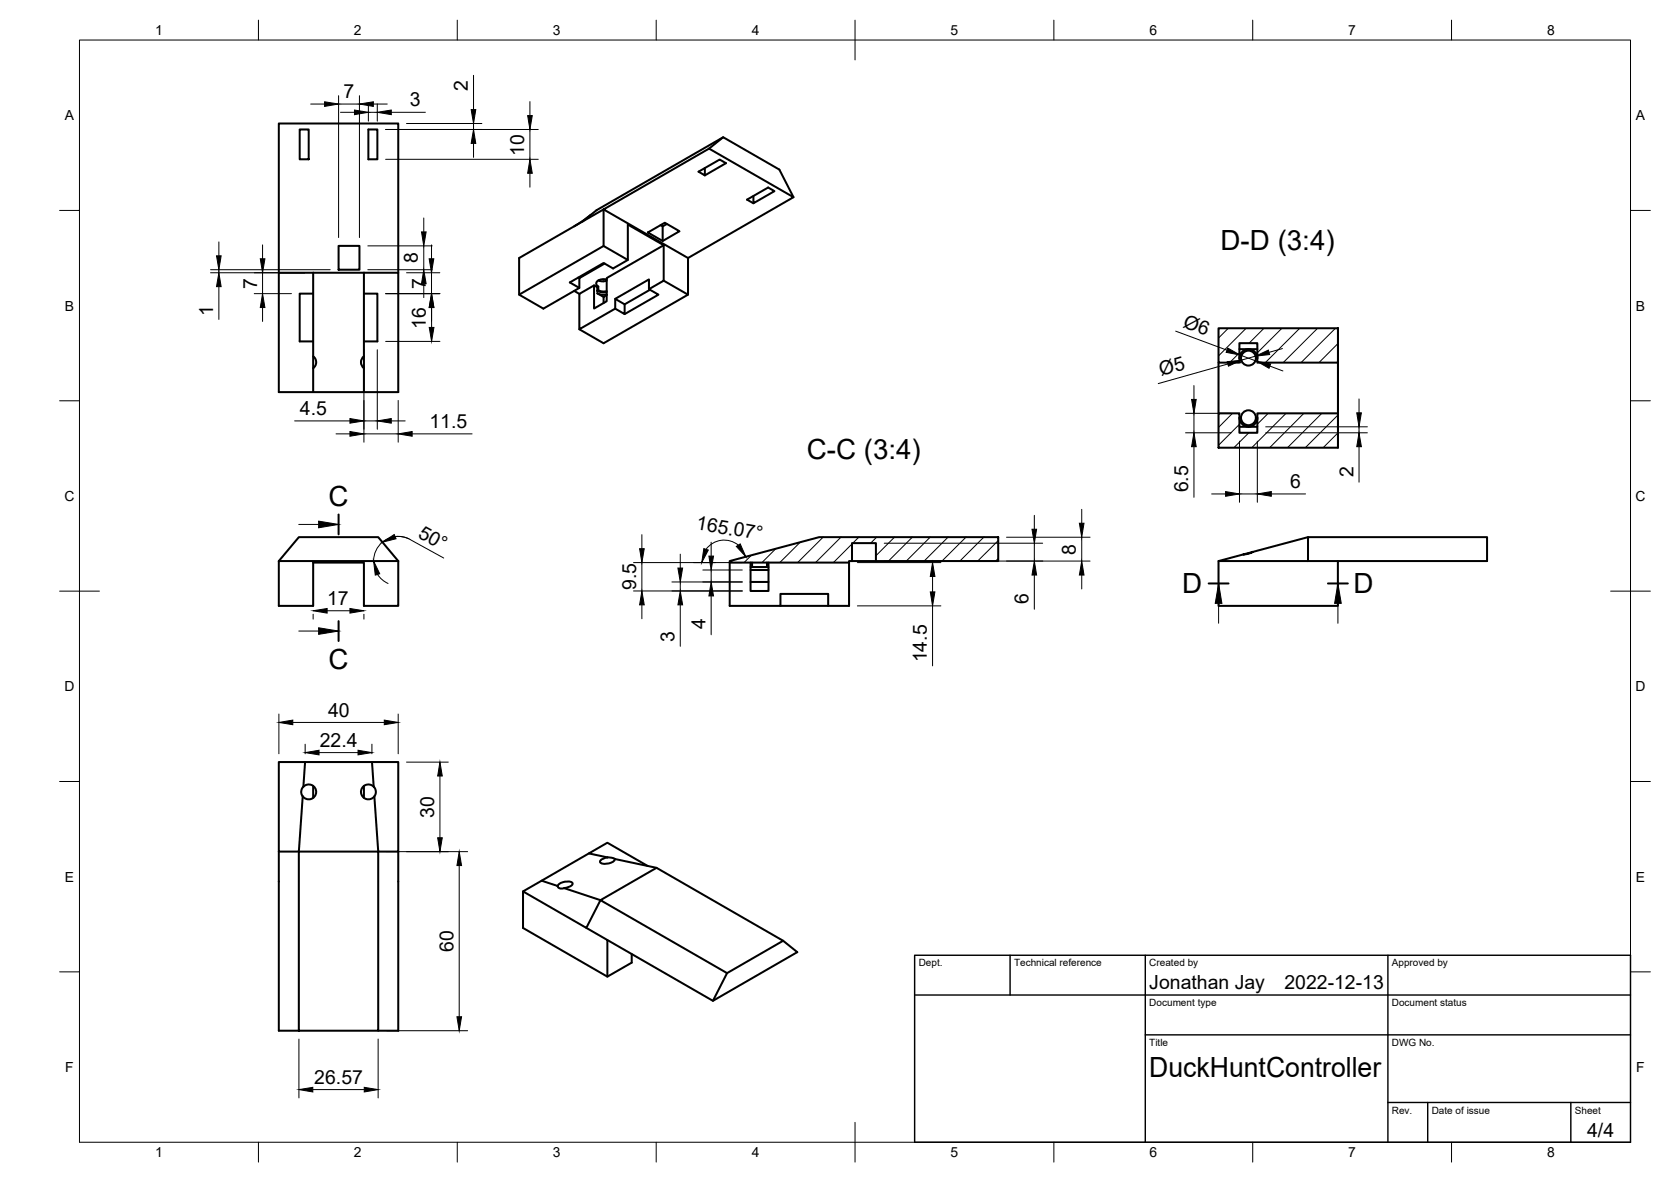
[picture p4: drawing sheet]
<svg xmlns="http://www.w3.org/2000/svg" width="420mm" height="297mm" viewBox="0 0 420 297" stroke-linecap="round" stroke-linejoin="round" font-family="sans-serif">
<!-- layer: Visible -->
<g fill="none" stroke="#000" stroke-width=".51">
<path d="M75.4 32.5h2.2v7.5h-2.2zM92.6 32.5h2.3v7.5h-2.3zM181.8 34.5l-3.5 2.8M146.5 55.7l5.3-3.1v9.2M148.4 54.1l-4 2.8M151.8 52.6l26.5-15.3 21.2 12.3-26.5 15.2zM162.9 58.4l4.3-2.4 3.7 2.1-4.3 2.5zM166.6 56.9v3.7M167.7 56.3l-1.1 .6-.5-.3M177.2 42.2v1.9l-1.6-1 5.4-3 1.5 .9-5.3 3.1M189.4 49.3v1.8l5.3-3.1-1.6-.9-5.3 3.1 1.6 .9M199.5 49.6l-3.5-7-14.2-8.1-31.8 18.3-3.5 2.9-16 9.1v9.2l6.1 3.6 9.1-5.2v-2.5l6.3-3.7"/>
<path d="M70.1 68.5v-37.5h30v37.5M78.7 68.5v30M78.7 73.8h-3.3v12h3.3M78.7 68.5h-8.6v30h30v-30h-8.6M78.7 68.5h12.8M85.1 61.8h5.3v6h-5.3zM91.5 68.5v30M91.5 73.8h3.4v12h-3.4M144.4 73.1l1.3 .8M145.4 69.8l.3 .1M145.7 73.9l3.7-2.2v5.8l3.1-1.8v-5.8l14.4-8.3v8.9l-3.7 2.2v-2.5l-8.5 4.9v2.5l-9 5.1zM149.4 71.7l.8 .5"/>
<path d="M150.2 72.2l.2-.2v.9l-.2 .2zM150.2 73.1l1.4 .4 1-.1M150.5 72.9l.7 .3h1.4M150.5 70.5l1.3 .2M152.5 70.5l-.7 .2M152.5 74.2l-.7 .4v1.6M152.6 70.3l-1.1-.1a1.31 1.31 0 0 0-1.6 1.3l.6 .5M152.6 74l-1 .1-1.4-.4 1.6 .9M157.1 76.5v2.4l-2.4-1.3M157.9 65.3l-6.1-3.5-21.3 12.2M163.2 72.7l2.4 1.3-8.5 4.9M163.4 72.8l-6.3 3.7-2.4-1.4"/>
<path d="M166.9 61.6l-9-5.2v8.9l-3.7 2.2-2.4-1.4-8.5 4.9 2.4 1.4M166.9 70.5l6.1 3.5-21.2 12.3-6.1-3.6M173 64.8v9.2M78.8 89.5a1.87 1.87 0 0 1 0 3M91.5 89.5a1.87 1.87 0 0 0 0 3M306.4 91.1v12.8M311.6 87.7h4.5M312 90a1.87 1.87 0 0 0 1.9 1.9 1.87 1.87 0 0 0 1.9-1.9M312 90a1.87 1.87 0 0 1 1.9-1.9 1.87 1.87 0 0 1 1.9 1.9M315.8 90h.3M316.2 90a2.25 2.25 0 0 0-2.3-2.3 2.25 2.25 0 0 0-2.2 2.3h.3M336.4 82.5v8.6h-20.3v-4.9h-4.5v4.9h-5.2v-8.6h30v30"/>
<path d="M336.4 91.1v12.8M306.4 103.9h5.2v4.9h4.5v-4.9h20.3v8.6h-30zM311.6 107.3h4.5M312 105a1.87 1.87 0 0 0 1.9 1.9 1.87 1.87 0 0 0 1.9-1.9M312 105a1.87 1.87 0 0 1 1.9-1.9 1.87 1.87 0 0 1 1.9 1.9M315.8 105h.3M316.2 105a2.25 2.25 0 0 1-2.3 2.2 2.25 2.25 0 0 1-2.2-2.2h.3M312.6 139.3l2.4-.6-1.1 .5zM315 138.7l13.9-3.7v6h-22.5l6.2-1.7M328.9 135h45v6h-37.5M70.1 141v11.3h8.6v-10.9h12.8v10.9h8.6v-11.3M70.1 141l5-6h20l5 6"/>
<path d="M70.1 141h30M183.5 141l22.5-6h45v6h-30.8v-4.5h-6v4.5h-.7v.4h-30zM183.5 141.4v10.9h12.7v-3h12v3h5.3v-10.9M188.7 141.4v7.1h4.5v-7.1M188.7 143.2h4.5M188.7 146.2h4.5M189.1 141.4v1.1h-.4M189.1 142.5h3.7M192.8 141.4v1.1h.4M196.2 152.3h12M214.2 141h6M306.4 141v11.3h30v-11.3h-7.5"/>
<path d="M76.3 197.7l-.4 .5-.2 .7 .4 1.2M76.3 197.7l.4-6.2h-6.6v22.5h5l1-13.9M76.3 197.7a1.87 1.87 0 0 1 2.7 0 1.87 1.87 0 0 1-.2 2.7 1.87 1.87 0 0 1-2.7-.3M76.7 191.5h16.8M78.7 197.5v3M91.5 197.5v3M93.5 191.5h6.6v22.5h-5l-1-13.9 .4-1.2-.2-.7-.3-.5zM94 197.7a1.87 1.87 0 0 0-2.7 0 1.87 1.87 0 0 0 .1 2.7 1.87 1.87 0 0 0 2.7-.3M70.1 214v45h25v-45h-20v45M100.1 214v45h-5M148.1 214.5l-11.9 6.8M152.7 215.5l-1.2 .4a.73 .73 0 0 0-.6 .8 3.1 3.1 0 0 0 3.7-.6v-.2"/>
<path d="M152.7 215.5l1.3 .1 .6 .3 10.5 2.2M152.7 215.5l-4.6-1 4.6-2.7 10.2 5.8M131.5 224l4.7-2.7 4.1 1.4v.3l.5 .3 1.1-.1 9.1 3-3.6 7zM131.5 224v9.2l21.2 12.2 6.1-3.5v-2.2M140.3 222.6a2.81 2.81 0 0 1 3.7-.6l-.5 .7-1.6 .5M147.4 233.2l5.3 3v9.2M152.7 236.2l26.6 15.3 21.2-12.2-3.6-2.9M182.8 244.5l-31.8-18.3 14.1-8.1 31.8 18.3-14.1 8.1-3.5 7"/>
</g>
<!-- layer: Visible Narrow -->
<path d="M150.2 73.1v.6" fill="none" stroke="#000" stroke-width=".25"/>
<!-- layer: BORDER -->
<g fill="none" stroke="#000" stroke-width=".25">
<path d="M20 10.1h390v276.9h-390zM65 5.1v5M115 5.1v5M165 5.1v5M215 5.1v10M265 5.1v5M315 5.1v5M365 5.1v5M15 52.9h5M410 52.9h5M15 100.7h5M410 100.7h5"/>
<path d="M15 148.6h10M405 148.6h10M15 196.4h5M410 196.4h5M15 244.2h5M410 244.2h5M65 287v5M115 287v5M165 287v5M215 282.1v9.9M265 287v5M315 287v5"/>
<path d="M365 287v5"/>
</g>
<!-- layer: TITLEBLOCK -->
<path d="M230 240.1h180v46.9h-180zM230 250h180M254 240.1v9.9M288 240.1v46.9M349 240.1v46.9M288 260.1h122M349 277.1h61M359 277.1v9.9M395 277.1v9.9" fill="none" stroke="#000" stroke-width=".36"/>
<!-- layer: Hatching -->
<g fill="none" stroke="#000" stroke-width=".25">
<path d="M308.8 82.5l-2.4 2.4M311.7 88.7l-2.5 2.4M313.3 82.5l-6.9 6.9M317.8 82.5l-3.8 3.8M322.3 82.5l-6.2 6.2M326.8 82.5l-8.6 8.6M331.3 82.5l-8.7 8.6M335.8 82.5l-8.7 8.6M336.4 86.3l-4.8 4.8M336.4 90.9l-.3 .2M309.9 103.9l-3.5 3.5M311.7 106.6l-5.3 5.3"/>
<path d="M314 108.8l-3.7 3.7M318.9 103.9l-2.8 2.7M323.4 103.9l-8.7 8.6M327.9 103.9l-8.7 8.6M332.4 103.9l-8.7 8.6M336.4 104.3l-8.2 8.2M336.4 108.8l-3.7 3.7M188.9 139.6l-1.8 1.8M195 137.9l-3.4 3.5M201.2 136.3l-5.1 5.1M206.9 135l-6.3 6.4M211.4 135l-6.3 6.4"/>
<path d="M214.2 136.7l-4.7 4.7M215.9 135l-1.5 1.5M220.4 135l-1.5 1.5M224.9 135l-4.7 4.7M229.4 135l-6 6M233.9 135l-6 6M238.4 135l-6 6M242.9 135l-6 6M247.4 135l-6.1 6M251 135.9l-5.2 5.1M251 140.3l-.7 .7"/>
</g>
<!-- layer: Section Lines -->
<path d="M85.1 129.3v5M85.1 156.1v5M303.9 146.6h5M333.9 146.6h5" fill="none" stroke="#000" stroke-width=".51"/>
<path d="M75.1 131.8h5M75.1 158.6h5M306.4 151.6v5M336.4 151.6v5" fill="none" stroke="#000" stroke-width=".25"/>
<path d="M80.1 131l5 .8-5 .8zM80.1 157.8l5 .8-5 .8zM306.4 146.6l.8 5h-1.6zM336.4 146.6l.8 5h-1.6z" fill="#000" stroke="#000" stroke-width=".25"/>
<!-- layer: FD_Dimensions -->
<g fill="none" stroke="#000" stroke-width=".25">
<path d="M119.1 18.9v8.6M78.1 26.1h3.5M85.1 24.1v35.6M85.1 26.1h5.3M85.6 28.2h3.5M90.4 24.1v35.6M92.6 26.1v4.3M92.6 28.2h2.3M93.9 26.1h3.5M94.9 26.1v4.3M97 32.5h38.3M98.4 28.2h8.6"/>
<path d="M102.2 31h19M119.1 31v1.5M119.1 36v3.5M133.2 25.5v3.5M133.2 32.5v7.5M97 40h38.3M106.6 54.8v3.5M133.2 43.5v3.5M52.9 68.5h23.7M52.9 67.8h30.1M55 60.8v3.5M55 67.8v.7"/>
<path d="M55 72v8.3M63.9 73.8h9.4M66 61.5v3.5M66 68.5v5.3M66 77.3v3.5M92.5 61.8h16.2M92.5 67.8h16.2M97 73.8h13.6M102.2 68.5h8.4M106.6 61.8v6M106.6 71.3v3.5M108.5 61.5v3.5"/>
<path d="M108.5 68.5v5.3M108.5 77.3v5M91.5 87.9v23.2M94.9 87.9v20M97 85.8h13.6M295.6 83.2l12.9 4.8M300.2 96.9v3.5M308.7 91.5l-17.5 4.9M311.8 89.2l4.2 1.6M312.1 88.7l-.4 1.2 .3 1.3M315.7 89.5l-3.6 1M319.3 92l3.3 1.2"/>
<path d="M322.5 87.6l-3.4 .9M74.1 105.8h13.9M84.5 109h3.5M91.5 109h8.6M91.5 105.8h3.4M98.4 105.8h3.5M100.1 100.6v10.5M103.6 109h15.1M298.1 108.8h11.5M298.1 103.9h11.5M300.2 103.9v4.9M300.2 112.3v12.7"/>
<path d="M311.7 110.9v15.3M316.1 110.9v15.3M318.3 108.8h25.5M318.3 107.3h25.5M341.7 100.3v3.4M341.7 107.3v1.5M341.7 112.3v8.9M99.4 134.8l1.7 .1 1.7 .5M161.4 134.4v3.5M171 139.3v3.5M178.8 136.3v3.4M185.6 137a5.6 5.6 0 0 0-8.1 1"/>
<path d="M222.3 136.5h39.9M253.1 135h21M260.1 129.5v3.5M260.1 136.5v4.5M272 128v3.5M272 135v6M304.7 124.1h3.5M311.7 124.1h4.4M319.7 124.1h8.6M78.7 154.4v1.2M82.3 153.5h5.7M91.5 154.4v1.2"/>
<path d="M94.9 144.3l1.2 1.4 1.5 .9M111.6 140.2l-8.5-4.6a6.2 6.2 0 0 0-9.2 5.4M159.3 141.4h27.3M159.3 148.5h27.3M161.4 141.4v7.1M161.4 152v3.5M169 146.2h17.6M171 146.2v2.3M171 152v10.4M176.7 143.2h9.9M178.8 143.2v3M178.8 149.8v9.7"/>
<path d="M215.6 141.4h21M215.6 152.3h21M222.3 141h51.8M234.5 144.9v3.8M234.5 152.3v15M260.1 144.5v8.6M272 144.5v3.5M70.1 179.4v10M100.1 179.4v10M73.6 181.6h23M76.7 187v2.4M80.2 189.1h9.8"/>
<path d="M93.5 187v2.4M102.2 191.5h10.5M110.6 195v15.5M97.2 214h20.4M115.5 217.5v38M97.2 259h20.4M75.2 261.1v14.8M78.7 273.8h12.9M95.1 261.1v14.8"/>
</g>
<g fill="#000" stroke="#000" stroke-width=".25">
<path d="M81.6 25.6l3.5 .5-3.5 .6zM89.1 27.7l3.5 .5-3.5 .6zM90.4 26.1l3.5-.5v1.1zM94.9 28.2l3.5-.5v1.1zM119.1 32.5l.5 3.5h-1.1zM118.5 27.5h1.1l-.5 3.5zM132.7 29h1.1l-.6 3.5zM106 58.3h1.1l-.5 3.5zM133.2 40l.6 3.5h-1.1zM54.4 64.3h1.2l-.6 3.5zM55 68.5l.6 3.5h-1.2zM66 73.8l.6 3.5h-1.2z"/>
<path d="M65.4 65h1.2l-.6 3.5zM106.6 67.8l.5 3.5h-1.1zM108.5 73.8l.6 3.5h-1.2zM107.9 65h1.2l-.6 3.5zM107.9 82.3h1.2l-.6 3.5zM308.6 90.9l3.5-.4-3.2 1.5zM308.7 87.5l3.1 1.7-3.5-.7zM315.7 89.5l3.2-1.5 .3 1.1zM316 90.8l3.5 .7-.4 1zM88 108.4l3.5 .6-3.5 .6zM88 105.2l3.5 .6-3.5 .5zM94.9 105.8l3.5-.6v1.1z"/>
<path d="M100.1 109l3.5-.6v1.2zM299.6 100.4h1.2l-.6 3.5zM300.2 108.8l.6 3.5h-1.2zM341.1 103.7h1.2l-.6 3.6zM341.7 108.8l.6 3.5h-1.2zM96.1 136.3l3-2 .5 1.1zM160.8 137.9h1.2l-.6 3.5zM177 137.9l1.1 .3-1.7 3.2zM178.2 139.7h1.2l-.6 3.5zM185.1 137.3l1-.6 1.4 3.2zM259.5 133h1.1l-.5 3.5zM271.4 131.5h1.2l-.6 3.5z"/>
<path d="M308.2 123.5l3.5 .6-3.5 .6zM316.1 124.1l3.6-.6v1.2zM78.7 153.5l3.6-.6v1.2zM88 152.9l3.5 .6-3.5 .6zM93.9 141l1.6 3.2-1.1 .3zM161.4 148.5l.6 3.5h-1.2zM170.5 142.8h1.1l-.6 3.4zM171 148.5l.6 3.5h-1.1zM178.8 146.2l.6 3.6h-1.2zM234.5 141.4l.6 3.5h-1.2zM233.9 148.7h1.2l-.6 3.6zM260.1 141l.5 3.5h-1.1z"/>
<path d="M272 141l.6 3.5h-1.2zM70.1 181.6l3.5-.6v1.1zM76.7 189.1l3.5-.6v1.2zM90 188.5l3.5 .6-3.5 .6zM96.6 181l3.5 .6-3.5 .5zM110.6 191.5l.6 3.5h-1.2zM110 210.5h1.2l-.6 3.5zM115.5 214l.6 3.5h-1.2zM114.9 255.5h1.2l-.6 3.5zM75.2 273.8l3.5-.6v1.2zM91.6 273.2l3.5 .6-3.5 .6z"/>
</g>
<g font-size="7">
<text x="306.9" y="62.8">D-D (3:4)</text>
<text x="202.8" y="115.3">C-C (3:4)</text>
<text x="82.6" y="127.2">C</text>
<text x="297.2" y="149.1">D</text>
<text x="340.4" y="149.1">D</text>
<text x="82.6" y="168.2">C</text>
<text x="289" y="270.6">DuckHuntController</text>
</g>
<g font-size="4.9">
<text x="117.7" y="22.8" transform="rotate(-90 117.7 22.8)">2</text>
<text x="86.4" y="24.8">7</text>
<text x="103.1" y="26.8">3</text>
<text x="131.8" y="39.2" transform="rotate(-90 131.8 39.2)">10</text>
<text x="105.1" y="66.1" transform="rotate(-90 105.1 66.1)">8</text>
<text x="64.6" y="72.5" transform="rotate(-90 64.6 72.5)">7</text>
<text x="107.1" y="72.5" transform="rotate(-90 107.1 72.5)">7</text>
<text x="53.6" y="79.4" transform="rotate(-90 53.6 79.4)">1</text>
<text x="107.1" y="82.7" transform="rotate(-90 107.1 82.7)">16</text>
<text x="297.3" y="82.2" transform="rotate(20 297.3 82.2)">Ø6</text>
<text x="292" y="94.6" transform="rotate(-16 292 94.6)">Ø5</text>
<text x="75.4" y="104.3">4.5</text>
<text x="108" y="107.6">11.5</text>
<text x="340.3" y="119.9" transform="rotate(-90 340.3 119.9)">2</text>
<text x="298.7" y="123.7" transform="rotate(-90 298.7 123.7)">6.5</text>
<text x="324.4" y="122.7">6</text>
<text x="104.9" y="134.9" transform="rotate(29 104.9 134.9)">50°</text>
<text x="174.9" y="132.9" transform="rotate(10 174.9 132.9)">165.07°</text>
<text x="270.5" y="139.3" transform="rotate(-90 270.5 139.3)">8</text>
<text x="159.9" y="148.3" transform="rotate(-90 159.9 148.3)">9.5</text>
<text x="82.3" y="152.1">17</text>
<text x="258.6" y="151.9" transform="rotate(-90 258.6 151.9)">6</text>
<text x="169.6" y="161.2" transform="rotate(-90 169.6 161.2)">3</text>
<text x="177.4" y="158.2" transform="rotate(-90 177.4 158.2)">4</text>
<text x="233" y="166.5" transform="rotate(-90 233 166.5)">14.5</text>
<text x="82.5" y="180.1">40</text>
<text x="80.4" y="187.7">22.4</text>
<text x="109.2" y="205.5" transform="rotate(-90 109.2 205.5)">30</text>
<text x="114" y="239.2" transform="rotate(-90 114 239.2)">60</text>
<text x="289" y="248.5">Jonathan Jay</text>
<text x="323" y="248.5">2022-12-13</text>
<text x="79" y="272.4">26.57</text>
<text x="399.1" y="285.7">4/4</text>
</g>
<g font-size="3.5">
<text x="39" y="8.8">1</text>
<text x="89" y="8.8">2</text>
<text x="139" y="8.8">3</text>
<text x="189" y="8.8">4</text>
<text x="239" y="8.8">5</text>
<text x="289" y="8.8">6</text>
<text x="339" y="8.8">7</text>
<text x="389" y="8.8">8</text>
<text x="16.3" y="30.2">A</text>
<text x="411.3" y="30.2">A</text>
<text x="16.3" y="78">B</text>
<text x="411.3" y="78">B</text>
<text x="16.2" y="125.9">C</text>
<text x="411.2" y="125.9">C</text>
<text x="16.2" y="173.7">D</text>
<text x="411.2" y="173.7">D</text>
<text x="16.3" y="221.6">E</text>
<text x="411.3" y="221.6">E</text>
<text x="16.4" y="269.4">F</text>
<text x="411.4" y="269.4">F</text>
<text x="39" y="290.8">1</text>
<text x="89" y="290.8">2</text>
<text x="139" y="290.8">3</text>
<text x="189" y="290.8">4</text>
<text x="239" y="290.8">5</text>
<text x="289" y="290.8">6</text>
<text x="339" y="290.8">7</text>
<text x="389" y="290.8">8</text>
</g>
<g font-size="2.5">
<text x="231" y="242.9">Dept.</text>
<text x="255" y="242.9">Technical reference</text>
<text x="289" y="242.9">Created by</text>
<text x="350" y="242.9">Approved by</text>
<text x="289" y="252.8">Document type</text>
<text x="350" y="252.8">Document status</text>
<text x="289" y="262.9">Title</text>
<text x="350" y="262.9">DWG No.</text>
<text x="350" y="279.9">Rev.</text>
<text x="360" y="279.9">Date of issue</text>
<text x="396" y="279.9">Sheet</text>
</g>
</svg>
